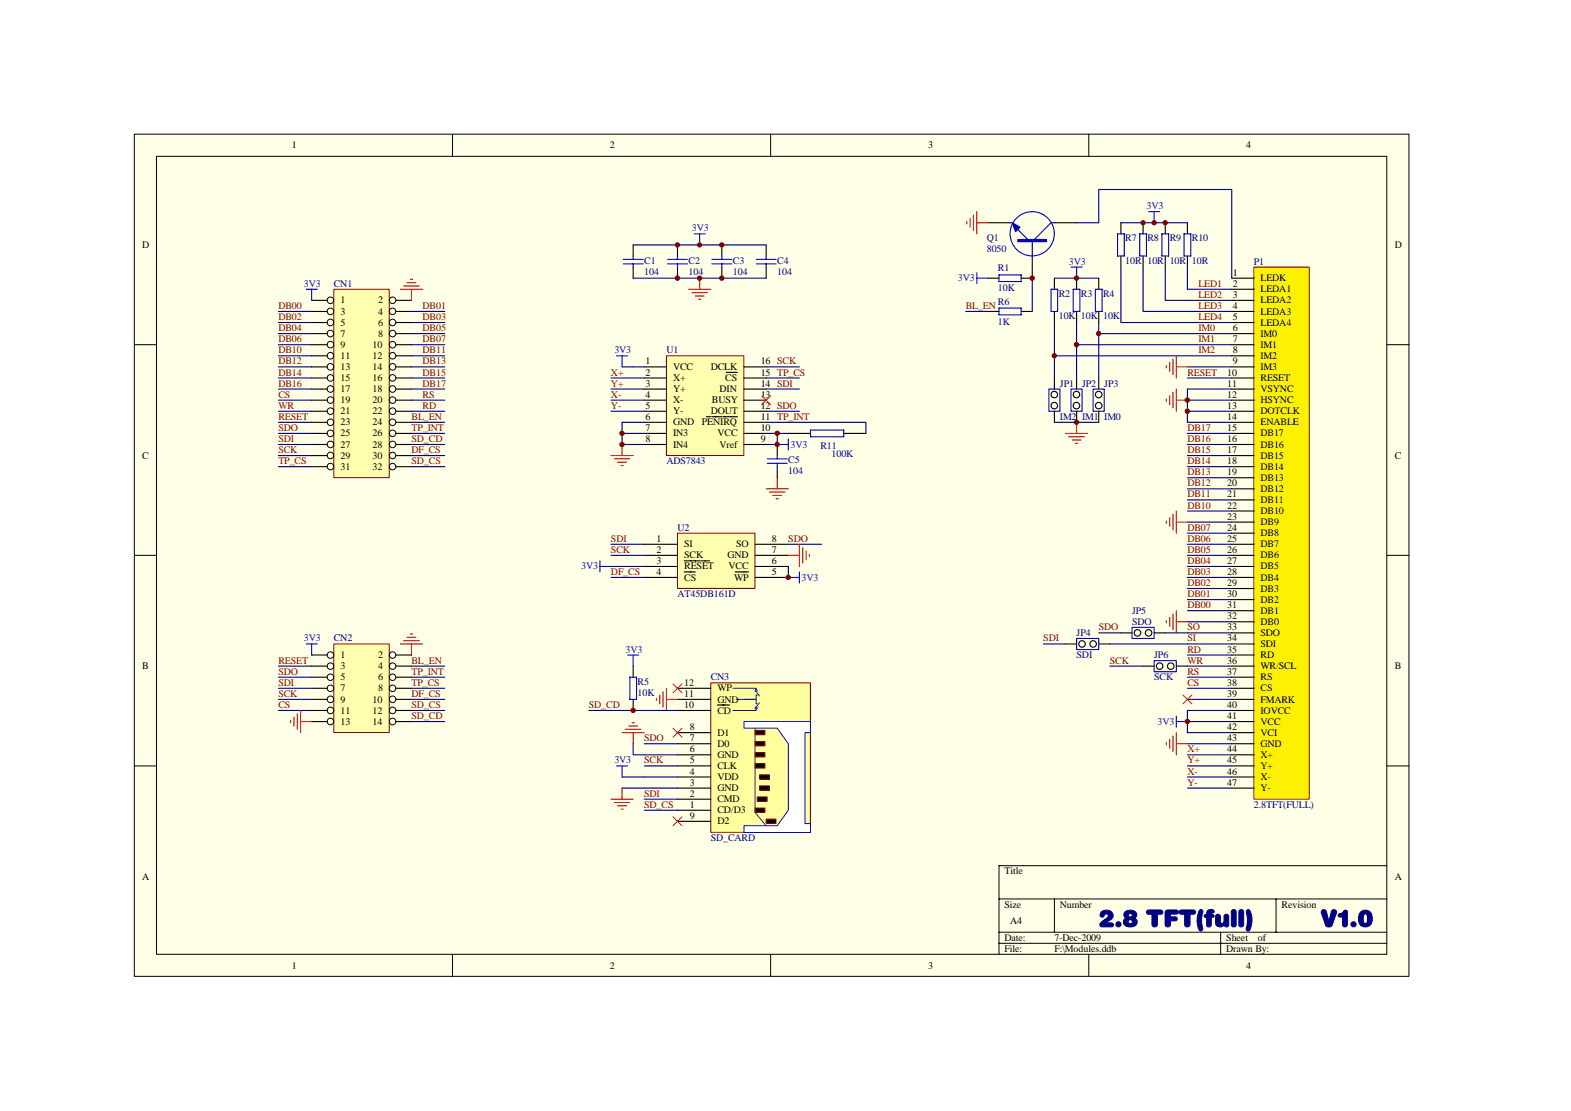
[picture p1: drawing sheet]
<svg xmlns="http://www.w3.org/2000/svg" width="297mm" height="210mm" viewBox="0 0 297 210" stroke-linecap="round" stroke-linejoin="round" font-family="sans-serif">
<path d="M25.4 25.4h241v159.1h-241z" fill="#ffffe8"/>
<g fill="none" stroke="#000" stroke-width=".19">
<path d="M25.4 25.4h241v159.1h-241zM29.6 29.5h232.6v150.9h-232.6zM85.6 25.4v4.1M145.7 25.4v4.1M205.9 25.4v4.1M25.4 65.2h4.2M262.2 65.2h4.2M25.4 105h4.2M262.2 105h4.2M25.4 144.8h4.2M262.2 144.8h4.2M188.9 169.9h73.3"/>
<path d="M188.9 176.2h73.3M188.9 178.3h73.3M199.4 169.9v6.3M230.8 176.2v4.2M241.3 169.9v6.3M262.2 163.6h-73.3v16.8M85.6 180.4v4.2M145.7 180.4v4.2M205.9 180.4v4.2"/>
</g>
<path d="M237.1 50.5h10.4v100.5h-10.4z" fill="#fdf101"/>
<path d="M237.1 50.5h10.4v100.5h-10.4z" fill="none" stroke="#800000" stroke-width=".19"/>
<g fill="none" stroke="#000" stroke-width=".21">
<path d="M232.9 52.6h4.2M232.9 54.7h4.2M232.9 56.8h4.2M232.9 58.9h4.2M232.9 61h4.2M232.9 63.1h4.2M232.9 65.2h4.2M232.9 67.2h4.2M232.9 69.3h4.2M232.9 71.4h4.2M232.9 73.5h4.2M232.9 75.6h4.2"/>
<path d="M232.9 77.7h4.2M232.9 79.8h4.2M232.9 81.9h4.2M232.9 84h4.2M232.9 86.1h4.2M232.9 88.2h4.2M232.9 90.3h4.2M232.9 92.4h4.2M232.9 94.5h4.2M232.9 96.6h4.2M232.9 98.7h4.2M232.9 100.8h4.2"/>
<path d="M232.9 102.9h4.2M232.9 105h4.2M232.9 107.1h4.2M232.9 109.1h4.2M232.9 111.2h4.2M232.9 113.3h4.2M232.9 115.4h4.2M232.9 117.5h4.2M232.9 119.6h4.2M232.9 121.7h4.2M232.9 123.8h4.2M232.9 125.9h4.2"/>
<path d="M232.9 128h4.2M232.9 130.1h4.2M232.9 132.2h4.2M232.9 134.3h4.2M232.9 136.4h4.2M232.9 138.5h4.2M232.9 140.6h4.2M232.9 142.7h4.2M232.9 144.8h4.2M232.9 146.9h4.2M232.9 148.9h4.2"/>
</g>
<path d="M126 67.3h14.6v18.8h-14.6z" fill="#ffffb0"/>
<path d="M126 67.2h14.6v18.9h-14.6z" fill="none" stroke="#800000" stroke-width=".19"/>
<g fill="none" stroke="#000" stroke-width=".21">
<path d="M121.8 69.3h4.2M121.8 71.4h4.2M121.8 73.5h4.2M121.8 75.6h4.2M121.8 77.7h4.2M121.8 79.8h4.2M133.6 78.8h.8M134.6 78.8h1.9M136.7 78.8h2.7M137.3 70.4h2.1M140.7 69.3h4.2M140.7 71.4h4.2"/>
<path d="M140.7 73.5h4.2M140.7 75.6h4.2M140.7 77.7h4.2M140.7 79.8h4.2M121.8 81.9h4.2M121.8 84h4.2M140.7 81.9h4.2M140.7 84h4.2M147 84v2.1M147 88.2v2.1M149.1 81.9h4.1M159.5 81.9h4.2"/>
</g>
<path d="M116.6 67.2h2.1M117.6 67.2v2.1M145.1 86.7h3.7M145.1 87.6h3.7M147 84h2.1M147 86.1v.6M147 87.6v.6M149.1 83v2M153.2 81.3h6.3v1.2h-6.3z" fill="none" stroke="#00f" stroke-width=".21"/>
<g fill="none" stroke="#000080" stroke-width=".21">
<path d="M115.5 71.4h6.3M115.5 73.5h6.3M115.5 75.6h6.3M115.5 77.7h6.3M117.6 69.3h4.2M117.6 79.8h4.2M144.9 79.8h18.8v2.1M144.9 69.3h6.2M144.9 71.4h6.2M144.9 73.5h6.2M144.9 77.7h6.2M144.9 81.9h4.2"/>
<path d="M147 81.9v2.1h-2.1"/>
</g>
<path d="M115.5 86.1h4.2M116.2 86.7h2.9M116.8 87.4h1.7M117.4 88h.4M117.6 84v2.1M144.9 92.4h4.2M145.5 93h2.9M146.1 93.6h1.7M146.7 94.3h.5M147 90.3v2.1" fill="none" stroke="#f00" stroke-width=".21"/>
<path d="M144 74.8l1.7 1.7M145.7 74.8l-1.7 1.7" fill="none" stroke="#f00" stroke-width=".19"/>
<path d="M128.1 100.8h14.6v10.4h-14.6z" fill="#ffffb0"/>
<path d="M128.1 100.8h14.6v10.4h-14.6z" fill="none" stroke="#800000" stroke-width=".19"/>
<path d="M121.8 102.9h6.3M121.8 105h6.3M121.8 107.1h6.3M121.8 109.1h6.3M129.4 106h2.9M129.4 108.1h2.1M132.5 106h1.7M139 108.1h2.5M142.8 102.9h6.3M142.8 105h6.3M142.8 107.1h6.3M142.8 109.1h6.3" fill="none" stroke="#000" stroke-width=".21"/>
<path d="M115.5 102.9h6.3M115.5 105h6.3M115.5 109.1h6.3M115.5 107.1h6.3M149.1 102.9h6.2M149.1 107.1v2" fill="none" stroke="#000080" stroke-width=".21"/>
<path d="M113.4 106v2.1M113.4 107.1h2.1M149.1 109.1h2M151.1 108.1v2.1" fill="none" stroke="#00f" stroke-width=".21"/>
<path d="M149.1 105h2M151.1 102.9v4.2M151.8 103.5v2.9M152.4 104.1v1.7M153 104.8v.4" fill="none" stroke="#f00" stroke-width=".21"/>
<path d="M63.1 54.7h10.5v35.6h-10.5z" fill="#ffffb0"/>
<path d="M63.1 54.7h10.5v35.6h-10.5z" fill="none" stroke="#800000" stroke-width=".19"/>
<g fill="none" stroke="#000" stroke-width=".19">
<circle cx="62.5" cy="56.8" r=".62"/>
<circle cx="62.5" cy="58.8" r=".62"/>
<circle cx="74.2" cy="56.8" r=".62"/>
<circle cx="74.2" cy="58.8" r=".62"/>
<circle cx="62.5" cy="69.3" r=".62"/>
<circle cx="62.5" cy="71.4" r=".62"/>
<circle cx="62.5" cy="75.6" r=".62"/>
<circle cx="62.5" cy="60.9" r=".62"/>
<circle cx="62.5" cy="73.5" r=".62"/>
<circle cx="62.5" cy="79.8" r=".62"/>
<circle cx="62.5" cy="63" r=".62"/>
<circle cx="62.5" cy="67.2" r=".62"/>
<circle cx="62.5" cy="77.7" r=".62"/>
<circle cx="62.5" cy="65.1" r=".62"/>
<circle cx="74.2" cy="69.3" r=".62"/>
<circle cx="74.2" cy="71.4" r=".62"/>
<circle cx="74.2" cy="73.5" r=".62"/>
<circle cx="74.2" cy="75.6" r=".62"/>
<circle cx="74.2" cy="60.9" r=".62"/>
<circle cx="74.2" cy="79.8" r=".62"/>
<circle cx="74.2" cy="65.1" r=".62"/>
<circle cx="74.2" cy="67.2" r=".62"/>
<circle cx="74.2" cy="77.7" r=".62"/>
<circle cx="74.2" cy="63" r=".62"/>
<circle cx="62.5" cy="81.9" r=".62"/>
<circle cx="62.5" cy="84" r=".62"/>
<circle cx="62.5" cy="86.1" r=".62"/>
<circle cx="62.5" cy="88.2" r=".62"/>
<circle cx="74.2" cy="81.9" r=".62"/>
<circle cx="74.2" cy="84" r=".62"/>
<circle cx="74.2" cy="88.2" r=".62"/>
<circle cx="74.2" cy="86.1" r=".62"/>
</g>
<g fill="none" stroke="#000" stroke-width=".21">
<path d="M58.9 56.8h3M58.9 58.9h3M74.9 56.8h2.9M74.9 58.9h2.9M186.8 58.9h2.1M186.8 52.6h2.1M193.1 58.9h2.1M193.1 52.6h2.1M199.4 52.6v2.1M199.4 58.9v2.1M203.6 52.6v2.1M203.6 58.9v2.1"/>
<path d="M207.7 52.6v2.1M207.7 58.9v2.1M211.9 42.1v2.1M211.9 48.4v2.1M216.1 42.1v2.1M216.1 48.4v2.1M220.3 42.1v2.1M220.3 48.4v2.1M224.5 42.1v2.1M224.5 48.4v2.1M58.9 61h3M58.9 63.1h3"/>
<path d="M58.9 65.2h3M58.9 67.2h3M58.9 69.3h3M58.9 71.4h3M58.9 73.5h3M58.9 75.6h3M58.9 77.7h3M58.9 79.8h3M74.9 61h2.9M74.9 63.1h2.9M74.9 65.2h2.9M74.9 67.2h2.9"/>
<path d="M74.9 69.3h2.9M74.9 71.4h2.9M74.9 73.5h2.9M74.9 75.6h2.9M74.9 77.7h2.9M74.9 79.8h2.9M199.4 71.4v2.1M199.4 77.7v2.1M203.6 71.4v2.1M203.6 77.7v2.1M207.7 71.4v2.1M207.7 77.7v2.1"/>
<path d="M58.9 81.9h3M58.9 84h3M58.9 86.1h3M58.9 88.2h3M74.9 81.9h2.9M74.9 84h2.9M74.9 86.1h2.9M74.9 88.2h2.9"/>
<circle cx="199.3" cy="74.6" r=".62"/>
<circle cx="199.3" cy="76.7" r=".62"/>
<circle cx="203.5" cy="76.7" r=".62"/>
<circle cx="203.5" cy="74.6" r=".62"/>
<circle cx="207.7" cy="74.6" r=".62"/>
<circle cx="207.7" cy="76.7" r=".62"/>
</g>
<g fill="none" stroke="#000080" stroke-width=".21">
<path d="M52.6 58.9h6.3M77.8 58.9h6.3M182.6 58.9h4.2M195.2 52.6v6.3M199.4 52.6h8.3M211.9 50.5v10.5h21M216.1 50.5v8.4h16.8M220.3 50.5v6.3h12.6M224.5 50.5v4.2h8.4M52.6 61h6.3M52.6 63.1h6.3M52.6 65.2h6.3"/>
<path d="M52.6 67.2h6.3M52.6 69.3h6.3M52.6 71.4h6.3M52.6 73.5h6.3M52.6 75.6h6.3M52.6 77.7h6.3M52.6 79.8h6.3M77.8 61h6.3M77.8 63.1h6.3M77.8 65.2h6.3M77.8 67.2h6.3M77.8 69.3h6.3"/>
<path d="M77.8 71.4h6.3M77.8 73.5h6.3M77.8 75.6h6.3M77.8 77.7h6.3M77.8 79.8h6.3M199.4 61v6.2h33.5M199.4 79.8h8.3M199.4 67.2v4.2M203.6 61v4.2h29.3M203.6 65.2v6.2M207.7 61v2.1h25.2M207.7 63.1v8.3"/>
<path d="M224.5 69.3h8.4M224.5 71.4h8.4M224.5 73.5h8.4M224.5 75.6h8.4M224.5 77.7h8.4M224.5 79.8h8.4M52.6 81.9h6.3M52.6 84h6.3M52.6 86.1h6.3M52.6 88.2h6.3M77.8 81.9h6.3M77.8 84h6.3"/>
<path d="M77.8 86.1h6.3M77.8 88.2h6.3M224.5 81.9h8.4M224.5 84h8.4M224.5 86.1h8.4M224.5 88.2h8.4M224.5 98.7h8.4M224.5 90.3h8.4M224.5 92.4h8.4M224.5 94.5h8.4M224.5 96.6h8.4M224.5 117.5h8.4"/>
<path d="M224.5 100.8h8.4M224.5 102.9h8.4M224.5 105h8.4M224.5 107.1h8.4M224.5 109.1h8.4M224.5 111.2h8.4M224.5 113.3h8.4M224.5 115.4h8.4M224.5 119.6h8.4M52.6 125.9h6.3M52.6 128h6.3M52.6 130.1h6.3"/>
<path d="M52.6 132.2h6.3M52.6 134.3h6.3M77.8 125.9h6.3M77.8 128h6.3M77.8 130.1h6.3M77.8 132.2h6.3M77.8 134.3h6.3M209.8 125.9h6.3M224.5 121.7h8.4M224.5 123.8h8.4M224.5 125.9h8.4M224.5 128h8.4"/>
<path d="M224.5 130.1h8.4M224.5 132.2h8.4M224.5 136.4h8.4M232.9 134.3h-8.4v4.2h8.4M224.5 140.6h8.4M224.5 142.7h8.4M224.5 144.8h8.4M224.5 146.9h8.4M224.5 148.9h8.4"/>
</g>
<g fill="none" stroke="#00f" stroke-width=".21">
<path d="M57.9 54.7h2.1M58.9 54.7v2.1M188.9 52h4.2v1.2h-4.2zM188.9 58.2h4.2v1.3h-4.2zM198.7 54.7h1.3v4.2h-1.3zM202.5 50.5h2.1M202.9 54.7h1.3v4.2h-1.3zM203.6 50.5v2.1M207.1 54.7h1.3v4.2h-1.3zM211.3 44.2h1.3v4.2h-1.3zM215.5 44.2h1.3v4.2h-1.3zM219.7 44.2h1.3v4.2h-1.3z"/>
<path d="M223.9 44.2h1.2v4.2h-1.2zM198.3 73.5h2.1v4.2h-2.1zM202.5 73.5h2.1v4.2h-2.1zM206.7 73.5h2.1v4.2h-2.1zM57.9 121.7h2.1M58.9 121.7v2.1M222.4 135.3v2.1M222.4 136.4h2.1"/>
</g>
<g fill="none" stroke="#f00" stroke-width=".21">
<path d="M75.7 54.7h4.2M76.3 54.1h3M77 53.4h1.6M77.6 52.8h.4M77.8 54.7v2.1M203.6 79.8v2.1M220.5 69.1v.5M221.2 68.5v1.7M221.8 67.9v2.9M222.4 67.2v4.2M222.4 69.3h2.1M201.5 81.9h4.2"/>
<path d="M202.1 82.5h2.9M202.7 83.2h1.7M203.3 83.8h.5M220.5 98.5v.4M221.2 97.8v1.7M221.8 97.2v2.9M222.4 96.6v4.2M222.4 98.7h2.1M77.6 119.8h.4M220.5 117.3v.4M221.2 116.7v1.7M221.8 116.1v2.9"/>
<path d="M222.4 115.4v4.2M222.4 117.5h2.1M54.9 136.2v.4M55.6 135.6v1.6M56.2 134.9v2.9M56.8 134.3v4.2M56.8 136.4h2.1M75.7 121.7h4.2M76.3 121.1h3M77 120.5h1.6M77.8 121.7v2.1M221.2 139.7v1.7"/>
<path d="M221.8 139.1v2.9M222.4 138.5v4.2M220.5 140.4v.4M222.4 140.6h2.1"/>
</g>
<path d="M223.7 131.4l1.7 1.6M225.4 131.4l-1.7 1.6" fill="none" stroke="#f00" stroke-width=".19"/>
<g fill="#800000" stroke="#800000" stroke-width=".19">
<circle cx="207.7" cy="63" r=".42"/>
<circle cx="203.5" cy="65.1" r=".42"/>
<circle cx="199.4" cy="67.2" r=".42"/>
<circle cx="224.5" cy="136.4" r=".42"/>
<circle cx="203.5" cy="52.6" r=".42"/>
</g>
<path d="M134.4 129.1h18.8v28.2h-18.8z" fill="#ffff9d"/>
<path d="M134.4 129.1h18.8v28.2h-18.8z" fill="none" stroke="#800000" stroke-width=".19"/>
<path d="M140.7 136.4h12.5v2.1h-1v17.2h1v1.6h-12.5v-1.2h6.3l2.1-3v-12.5l-2.1-3h-6.3z" fill-rule="evenodd" fill="#fff" stroke="#00f" stroke-width=".19"/>
<path d="M138.6 130.1h4.4v.2M140.7 132.2h2.3v.8h.2M142.8 137.6v16l2.1 2.5M143 134.1v.2h-4.4M143 130.7l.6 .9M143.2 131.4h-.2v.8h-3.8M143.6 132.8l-.6 .8" fill="none" stroke="#400080" stroke-width=".19"/>
<g fill="none" stroke="#000" stroke-width=".21">
<path d="M119.7 46.3v2.1M119.7 50.5v2.1M128.1 46.3v2.1M128.1 50.5v2.1M136.5 46.3v2.1M136.5 50.5v2.1M144.9 46.3v2.1M144.9 50.5v2.1M186.8 42.1h4.2M195.2 48.4v4.2M199.4 42.1h4.2M119.7 125.9v2.1"/>
<path d="M119.7 132.2v2.1M128.1 138.5h6.3M128.1 134.3h6.3M128.1 132.2h6.3M128.1 130.1h6.3M135.7 133.2h2.2M128.1 144.8h6.3M128.1 140.6h6.3M128.1 142.7h6.3M128.1 146.9h6.3M128.1 148.9h6.3M128.1 151h6.3"/>
<path d="M128.1 153.1h6.3M128.1 155.2h6.3"/>
</g>
<path d="M142.8 138.1h1.8v.8h-1.8zM142.8 152.7h1.8v.8h-1.8zM142.8 144.4h1.8v.8h-1.8zM142.8 142.3h1.8v.8h-1.8zM142.8 140.2h1.8v.8h-1.8zM143.2 150.6h1.9v.8h-1.9zM143.6 148.5h1.9v.9h-1.9zM143.6 146.5h1.9v.8h-1.9zM144.9 154.8h1.8v.8h-1.8z" fill="#000"/>
<path d="M142.8 138h1.8v.9h-1.8zM142.8 152.7h1.8v.8h-1.8zM142.8 144.3h1.8v.9h-1.8zM142.8 142.2h1.8v.9h-1.8zM142.8 140.1h1.8v.9h-1.8zM143.2 150.6h1.9v.8h-1.9zM143.6 148.5h1.9v.9h-1.9zM143.6 146.4h1.9v.9h-1.9zM144.9 154.8h1.8v.8h-1.8z" fill="none" stroke="#800000" stroke-width=".19"/>
<g fill="none" stroke="#00f" stroke-width=".19">
<circle cx="143" cy="130.5" r=".2"/>
<circle cx="143" cy="133.8" r=".2"/>
</g>
<g fill="none" stroke="#000080" stroke-width=".21">
<path d="M119.7 46.3h25.2M119.7 52.6h25.2M203.6 42.1h4.1v-6.3h25.2v16.8M211.9 42.1h12.6M117.6 79.8v2.1h4.2M224.5 73.5v6.3M117.6 81.9v2.1h4.2M77.8 136.4h6.3M111.3 134.3h16.8M117.6 146.9h10.5M117.6 148.9h10.5M119.7 140.6v2.1h8.4"/>
<path d="M121.8 140.6h6.3M121.8 144.8h6.3M121.8 151h6.3M121.8 153.1h6.3"/>
</g>
<g fill="none" stroke="#f00" stroke-width=".21">
<path d="M130.2 54.7h4.2M130.8 55.3h2.9M131.5 55.9h1.6M132.1 56.6h.4M132.3 52.6v2.1M182.8 41.9v.4M183.4 41.3v1.6M184.1 40.6v3M184.7 40v4.2M184.7 42.1h2.1M220.5 75.4v.4M221.2 74.8v1.7"/>
<path d="M221.8 74.2v2.9M222.4 73.5v4.2M222.4 75.6h2.1M117.6 138.5h4.2M118.3 137.8h2.9M118.9 137.2h1.7M119.5 136.6h.4M119.7 138.5v2.1M124.1 132v.4M124.8 131.4v1.6M125.4 130.7v2.9M126 130.1v4.2"/>
<path d="M126 132.2h2.1M115.5 151h4.2M116.2 151.7h2.9M116.8 152.3h1.7M117.4 152.9h.4M117.6 148.9v2.1"/>
</g>
<g fill="#800000" stroke="#800000" stroke-width=".19">
<circle cx="220.3" cy="42.1" r=".41"/>
<circle cx="216.1" cy="42.1" r=".41"/>
<circle cx="218.2" cy="42.1" r=".41"/>
<circle cx="117.6" cy="84" r=".42"/>
<circle cx="146.9" cy="84" r=".42"/>
<circle cx="146.9" cy="81.9" r=".42"/>
<circle cx="117.6" cy="81.9" r=".42"/>
<circle cx="132.3" cy="46.3" r=".41"/>
<circle cx="132.3" cy="52.6" r=".42"/>
<circle cx="128.1" cy="46.3" r=".41"/>
<circle cx="128.1" cy="52.6" r=".42"/>
<circle cx="136.5" cy="46.3" r=".41"/>
<circle cx="136.5" cy="52.6" r=".42"/>
<circle cx="149" cy="109.1" r=".41"/>
<circle cx="195.2" cy="52.6" r=".42"/>
<circle cx="203.5" cy="79.8" r=".42"/>
<circle cx="119.7" cy="134.3" r=".42"/>
<circle cx="224.5" cy="77.7" r=".42"/>
<circle cx="224.5" cy="75.6" r=".42"/>
</g>
<g fill="none" stroke="#00f" stroke-width=".21">
<path d="M117.8 49.9h3.8M117.8 49h3.8M119.7 48.4v.6M119.7 49.9v.6M126.2 49.9h3.8M126.2 49h3.8M128.1 48.4v.6M128.1 49.9v.6M131.3 44.2h2M132.3 44.2v2.1M134.6 49.9h3.8M134.6 49h3.8"/>
<path d="M136.5 48.4v.6M136.5 49.9v.6M143 49.9h3.7M143 49h3.7M144.9 48.4v.6M144.9 49.9v.6M184.7 51.5v2.1M184.7 52.6h2.1M191 42.1h.4M192.4 43.4l1.9 1.9M195.2 45.3v3.1M199.4 42.1h-.7l-3.1 3.2"/>
<path d="M217.2 40h2.1M218.2 40v2.1M118.7 123.8h2.1M119.1 128h1.3v4.2h-1.3zM119.7 123.8v2.1M116.6 144.8h2.1M117.6 144.8v2.1"/>
<circle cx="195.2" cy="44.2" r="4.2"/>
</g>
<g fill="#00f" stroke="#00f" stroke-width=".21">
<path d="M191.4 42.1l1.5 .8-.9 .9z"/>
<path d="M192.4 45.3h5.5v.4h-5.5z" fill-rule="evenodd"/>
</g>
<path d="M127.3 137.6l1.6 1.7M127.3 129.3l1.6 1.6M128.9 137.6l-1.6 1.7M128.9 129.3l-1.6 1.6M127.3 154.4l1.6 1.7M128.9 154.4l-1.6 1.7" fill="none" stroke="#f00" stroke-width=".19"/>
<path d="M63.1 121.7h10.5v16.8h-10.5z" fill="#ffffb0"/>
<path d="M63.1 121.7h10.5v16.8h-10.5z" fill="none" stroke="#800000" stroke-width=".19"/>
<g fill="none" stroke="#000" stroke-width=".19">
<circle cx="62.5" cy="132.2" r=".62"/>
<circle cx="62.5" cy="134.3" r=".62"/>
<circle cx="62.5" cy="136.4" r=".62"/>
<circle cx="62.5" cy="130.1" r=".62"/>
<circle cx="62.5" cy="128" r=".62"/>
<circle cx="62.5" cy="123.8" r=".62"/>
<circle cx="62.5" cy="125.9" r=".62"/>
<circle cx="74.2" cy="132.2" r=".62"/>
<circle cx="74.2" cy="136.4" r=".62"/>
<circle cx="74.2" cy="134.3" r=".62"/>
<circle cx="74.2" cy="130.1" r=".62"/>
<circle cx="74.2" cy="128" r=".62"/>
<circle cx="74.2" cy="123.8" r=".62"/>
<circle cx="74.2" cy="125.9" r=".62"/>
</g>
<g fill="none" stroke="#000" stroke-width=".21">
<path d="M58.9 123.8h3M58.9 125.9h3M58.9 128h3M58.9 130.1h3M58.9 132.2h3M58.9 134.3h3M58.9 136.4h3M74.9 123.8h2.9M74.9 125.9h2.9M74.9 128h2.9M74.9 130.1h2.9M74.9 132.2h2.9"/>
<path d="M74.9 134.3h2.9M74.9 136.4h2.9"/>
</g>
<g fill="#ffffe8" stroke="#000" stroke-width=".21">
<circle cx="219.3" cy="125.9" r=".62"/>
<circle cx="221.4" cy="125.9" r=".62"/>
</g>
<path d="M218.2 124.9h4.2v2.1h-4.2z" fill="none" stroke="#00f" stroke-width=".21"/>
<path d="M216.1 125.9h2.1M222.4 125.9h2.1" fill="none" stroke="#000" stroke-width=".21"/>
<g fill="#ffffe8" stroke="#000" stroke-width=".21">
<circle cx="204.6" cy="121.7" r=".62"/>
<circle cx="206.7" cy="121.7" r=".62"/>
</g>
<path d="M203.6 120.7h4.1v2.1h-4.1z" fill="none" stroke="#00f" stroke-width=".21"/>
<path d="M201.5 121.7h2.1M207.7 121.7h2.1" fill="none" stroke="#000" stroke-width=".21"/>
<g fill="#ffffe8" stroke="#000" stroke-width=".21">
<circle cx="215.1" cy="119.6" r=".62"/>
<circle cx="217.2" cy="119.6" r=".62"/>
</g>
<path d="M214 118.6h4.2v2.1h-4.2z" fill="none" stroke="#00f" stroke-width=".21"/>
<path d="M211.9 119.6h2.1M218.2 119.6h2.1" fill="none" stroke="#000" stroke-width=".21"/>
<path d="M207.7 119.6h4.2M220.3 119.6h4.2M197.3 121.7h4.2M209.8 121.7h14.7" fill="none" stroke="#000080" stroke-width=".21"/>
<g font-size="4.4" fill="#000080">
<text x="207.7" y="175.2">2.8 TFT(full)</text>
<text x="249.7" y="175.2">V1.0</text>
</g>
<g font-size="1.9">
<text x="55.2" y="28">1</text>
<text x="115.3" y="28">2</text>
<text x="175.5" y="28">3</text>
<text x="235.6" y="28">4</text>
<text x="26.9" y="46.9">D</text>
<text x="263.7" y="46.9">D</text>
<text x="233.1" y="52.1">1</text>
<text x="238.3" y="53.2">LEDK</text>
<text x="64.4" y="57.4">1</text>
<text x="64.4" y="59.5">3</text>
<text x="71.5" y="57.4">2</text>
<text x="71.5" y="59.5">4</text>
<text x="233.1" y="54.2">2</text>
<text x="233.1" y="56.3">3</text>
<text x="233.1" y="58.4">4</text>
<text x="238.3" y="55.3">LEDA1</text>
<text x="238.3" y="57.4">LEDA2</text>
<text x="238.3" y="59.5">LEDA3</text>
<text x="64.4" y="61.6">5</text>
<text x="64.4" y="63.6">7</text>
<text x="64.4" y="65.7">9</text>
<text x="70.5" y="65.7">10</text>
<text x="71.5" y="61.6">6</text>
<text x="71.5" y="63.6">8</text>
<text x="233.1" y="60.5">5</text>
<text x="233.1" y="62.6">6</text>
<text x="233.1" y="64.7">7</text>
<text x="238.3" y="61.6">LEDA4</text>
<text x="238.3" y="63.6">IM0</text>
<text x="238.3" y="65.7">IM1</text>
<text x="64.4" y="67.8">11</text>
<text x="64.4" y="69.9">13</text>
<text x="70.5" y="67.8">12</text>
<text x="70.5" y="69.9">14</text>
<text x="122" y="68.9">1</text>
<text x="122" y="71">2</text>
<text x="127.3" y="69.9">VCC</text>
<text x="134.4" y="69.9">DCLK</text>
<text x="143.8" y="68.9">16 SCK</text>
<text x="143.8" y="71">15 TP_CS</text>
<text x="232" y="71">10</text>
<text x="233.1" y="66.8">8</text>
<text x="233.1" y="68.9">9</text>
<text x="238.3" y="67.8">IM2</text>
<text x="238.3" y="69.9">IM3</text>
<text x="64.4" y="72">15</text>
<text x="64.4" y="74.1">17</text>
<text x="64.4" y="76.2">19</text>
<text x="70.5" y="72">16</text>
<text x="70.5" y="74.1">18</text>
<text x="70.5" y="76.2">20</text>
<text x="122" y="73.1">3</text>
<text x="122" y="75.2">4</text>
<text x="122" y="77.3">5</text>
<text x="127.3" y="72">X+</text>
<text x="127.3" y="74.1">Y+</text>
<text x="127.3" y="76.2">X-</text>
<text x="134.6" y="76.2">BUSY</text>
<text x="136.1" y="74.1">DIN</text>
<text x="137.1" y="72">CS</text>
<text x="143.8" y="77.3">12 SDO</text>
<text x="143.8" y="75.2">13</text>
<text x="143.8" y="73.1">14 SDI</text>
<text x="232" y="73.1">11</text>
<text x="232" y="75.2">12</text>
<text x="232" y="77.3">13</text>
<text x="238.3" y="72">RESET</text>
<text x="238.3" y="74.1">VSYNC</text>
<text x="238.3" y="76.2">HSYNC</text>
<text x="64.4" y="78.3">21</text>
<text x="64.4" y="80.4">23</text>
<text x="64.4" y="82.5">25</text>
<text x="70.5" y="78.3">22</text>
<text x="70.5" y="80.4">24</text>
<text x="70.5" y="82.5">26</text>
<text x="122" y="79.4">6</text>
<text x="122" y="81.4">7</text>
<text x="122" y="83.5">8</text>
<text x="127.3" y="78.3">Y-</text>
<text x="127.3" y="80.4">GND</text>
<text x="127.3" y="82.5">IN3</text>
<text x="132.7" y="80.4">PENIRQ</text>
<text x="134.4" y="78.3">DOUT</text>
<text x="135.7" y="82.5">VCC</text>
<text x="143.8" y="81.4">10</text>
<text x="143.8" y="83.5">9</text>
<text x="143.8" y="79.4">11 TP_INT</text>
<text x="232" y="79.4">14</text>
<text x="232" y="81.4">15</text>
<text x="232" y="83.5">16</text>
<text x="238.3" y="78.3">DOTCLK</text>
<text x="238.3" y="80.4">ENABLE</text>
<text x="238.3" y="82.5">DB17</text>
<text x="26.9" y="86.7">C</text>
<text x="64.4" y="84.6">27</text>
<text x="64.4" y="86.7">29</text>
<text x="64.4" y="88.8">31</text>
<text x="70.5" y="84.6">28</text>
<text x="70.5" y="86.7">30</text>
<text x="70.5" y="88.8">32</text>
<text x="127.3" y="84.6">IN4</text>
<text x="136.1" y="84.6">Vref</text>
<text x="232" y="85.6">17</text>
<text x="232" y="87.7">18</text>
<text x="232" y="89.8">19</text>
<text x="238.3" y="84.6">DB16</text>
<text x="238.3" y="86.7">DB15</text>
<text x="238.3" y="88.8">DB14</text>
<text x="263.7" y="86.7">C</text>
<text x="232" y="91.9">20</text>
<text x="232" y="94">21</text>
<text x="238.3" y="90.9">DB13</text>
<text x="238.3" y="93">DB12</text>
<text x="238.3" y="95.1">DB11</text>
<text x="232" y="96.1">22</text>
<text x="232" y="98.2">23</text>
<text x="232" y="100.3">24</text>
<text x="238.3" y="97.2">DB10</text>
<text x="238.3" y="99.3">DB9</text>
<text x="238.3" y="101.3">DB8</text>
<text x="124.1" y="102.4">1</text>
<text x="124.1" y="104.5">2</text>
<text x="124.1" y="106.6">3</text>
<text x="129.4" y="103.4">SI</text>
<text x="129.4" y="105.5">SCK</text>
<text x="129.4" y="107.6">RESET</text>
<text x="137.5" y="105.5">GND</text>
<text x="137.7" y="107.6">VCC</text>
<text x="139.2" y="103.4">SO</text>
<text x="145.9" y="102.4">8</text>
<text x="145.9" y="106.6">6</text>
<text x="145.9" y="104.5">7</text>
<text x="232" y="102.4">25</text>
<text x="232" y="104.5">26</text>
<text x="232" y="106.6">27</text>
<text x="238.3" y="103.4">DB7</text>
<text x="238.3" y="105.5">DB6</text>
<text x="238.3" y="107.6">DB5</text>
<text x="124.1" y="108.7">4</text>
<text x="129.4" y="109.7">CS</text>
<text x="138.8" y="109.7">WP</text>
<text x="145.9" y="108.7">5</text>
<text x="232" y="108.7">28</text>
<text x="232" y="110.8">29</text>
<text x="232" y="112.9">30</text>
<text x="238.3" y="109.7">DB4</text>
<text x="238.3" y="111.8">DB3</text>
<text x="238.3" y="113.9">DB2</text>
<text x="232" y="115">31</text>
<text x="232" y="117.1">32</text>
<text x="232" y="119.1">33</text>
<text x="238.3" y="116">DB1</text>
<text x="238.3" y="118.1">DB0</text>
<text x="64.4" y="124.4">1</text>
<text x="71.5" y="124.4">2</text>
<text x="232" y="121.2">34</text>
<text x="232" y="123.3">35</text>
<text x="232" y="125.4">36</text>
<text x="238.3" y="120.2">SDO</text>
<text x="238.3" y="122.3">SDI</text>
<text x="238.3" y="124.4">RD</text>
<text x="26.9" y="126.5">B</text>
<text x="64.4" y="126.5">3</text>
<text x="64.4" y="128.6">5</text>
<text x="64.4" y="130.7">7</text>
<text x="71.5" y="126.5">4</text>
<text x="71.5" y="128.6">6</text>
<text x="71.5" y="130.7">8</text>
<text x="129.4" y="131.7">11</text>
<text x="129.4" y="129.6">12</text>
<text x="135.7" y="130.7">WP</text>
<text x="232" y="127.5">37</text>
<text x="232" y="129.6">38</text>
<text x="232" y="131.7">39</text>
<text x="238.3" y="126.5">WR/SCL</text>
<text x="238.3" y="128.6">RS</text>
<text x="238.3" y="130.7">CS</text>
<text x="263.7" y="126.5">B</text>
<text x="64.4" y="132.8">9</text>
<text x="64.4" y="134.9">11</text>
<text x="64.4" y="137">13</text>
<text x="70.5" y="132.8">10</text>
<text x="70.5" y="134.9">12</text>
<text x="70.5" y="137">14</text>
<text x="129.4" y="133.8">10</text>
<text x="135.7" y="134.9">CD</text>
<text x="135.7" y="132.8">GND</text>
<text x="232" y="133.8">40</text>
<text x="232" y="135.9">41</text>
<text x="238.3" y="132.8">FMARK</text>
<text x="238.3" y="134.9">IOVCC</text>
<text x="238.3" y="137">VCC</text>
<text x="130.4" y="138">8</text>
<text x="130.4" y="140.1">7</text>
<text x="130.4" y="142.2">6</text>
<text x="135.7" y="139.1">D1</text>
<text x="135.7" y="141.2">D0</text>
<text x="135.7" y="143.3">GND</text>
<text x="232" y="138">42</text>
<text x="232" y="140.1">43</text>
<text x="232" y="142.2">44</text>
<text x="238.3" y="139.1">VCI</text>
<text x="238.3" y="141.2">GND</text>
<text x="238.3" y="143.3">X+</text>
<text x="130.4" y="144.3">5</text>
<text x="130.4" y="146.4">4</text>
<text x="130.4" y="148.5">3</text>
<text x="135.7" y="145.4">CLK</text>
<text x="135.7" y="147.4">VDD</text>
<text x="135.7" y="149.5">GND</text>
<text x="232" y="144.3">45</text>
<text x="232" y="146.4">46</text>
<text x="232" y="148.5">47</text>
<text x="238.3" y="145.4">Y+</text>
<text x="238.3" y="147.4">X-</text>
<text x="238.3" y="149.5">Y-</text>
<text x="130.4" y="150.6">2</text>
<text x="130.4" y="152.7">1</text>
<text x="130.4" y="154.8">9</text>
<text x="135.7" y="151.6">CMD</text>
<text x="135.7" y="153.7">CD/D3</text>
<text x="135.7" y="155.8">D2</text>
<text x="26.9" y="166.3">A</text>
<text x="189.9" y="165.2">Title</text>
<text x="263.7" y="166.3">A</text>
<text x="189.9" y="171.5">Size</text>
<text x="200.4" y="171.5">Number</text>
<text x="242.3" y="171.5">Revision</text>
<text x="189.9" y="177.8">Date:</text>
<text x="189.9" y="179.9">File:</text>
<text x="191" y="174.7">A4</text>
<text x="199.4" y="179.9">F:\Modules.ddb</text>
<text x="199.4" y="177.8">7-Dec-2009</text>
<text x="231.9" y="179.9">Drawn By:</text>
<text x="231.9" y="177.8">Sheet</text>
<text x="237.8" y="177.8">of</text>
<text x="55.2" y="183">1</text>
<text x="115.3" y="183">2</text>
<text x="175.5" y="183">3</text>
<text x="235.6" y="183">4</text>
</g>
<g font-size="1.9" fill="#00f">
<text x="216.8" y="39.5">3V3</text>
<text x="130.8" y="43.7">3V3</text>
<text x="181.1" y="53.2">3V3</text>
<text x="202.1" y="50">3V3</text>
<text x="57.5" y="54.2">3V3</text>
<text x="116.2" y="66.8">3V3</text>
<text x="149.5" y="84.6">3V3</text>
<text x="109.9" y="107.6">3V3</text>
<text x="151.6" y="109.7">3V3</text>
<text x="57.5" y="121.2">3V3</text>
<text x="118.3" y="123.3">3V3</text>
<text x="218.9" y="137">3V3</text>
<text x="116.2" y="144.3">3V3</text>
</g>
<g font-size="1.9" fill="#000080">
<text x="186.6" y="45.6">Q1</text>
<text x="186.6" y="47.7">8050</text>
<text x="212.8" y="45.6">R7</text>
<text x="217" y="45.6">R8</text>
<text x="221.2" y="45.6">R9</text>
<text x="225.4" y="45.6">R10</text>
<text x="121.8" y="49.8">C1</text>
<text x="121.8" y="51.9">104</text>
<text x="130.2" y="49.8">C2</text>
<text x="130.2" y="51.9">104</text>
<text x="138.6" y="49.8">C3</text>
<text x="138.6" y="51.9">104</text>
<text x="147" y="49.8">C4</text>
<text x="147" y="51.9">104</text>
<text x="188.7" y="51.3">R1</text>
<text x="212.8" y="49.8">10R</text>
<text x="217" y="49.8">10R</text>
<text x="221.2" y="49.8">10R</text>
<text x="225.4" y="49.8">10R</text>
<text x="237.1" y="50">P1</text>
<text x="63.1" y="54.2">CN1</text>
<text x="188.7" y="55.1">10K</text>
<text x="188.7" y="57.6">R6</text>
<text x="200.2" y="56.1">R2</text>
<text x="204.4" y="56.1">R3</text>
<text x="208.6" y="56.1">R4</text>
<text x="188.7" y="61.3">1K</text>
<text x="200.2" y="60.3">10K</text>
<text x="204.4" y="60.3">10K</text>
<text x="208.6" y="60.3">10K</text>
<text x="126" y="66.8">U1</text>
<text x="200.4" y="73.1">JP1</text>
<text x="204.6" y="73.1">JP2</text>
<text x="208.8" y="73.1">JP3</text>
<text x="200.4" y="79.4">IM2</text>
<text x="204.6" y="79.4">IM1</text>
<text x="208.8" y="79.4">IM0</text>
<text x="126" y="87.7">ADS7843</text>
<text x="149.1" y="87.5">C5</text>
<text x="149.1" y="89.6">104</text>
<text x="155.1" y="84.8">R11</text>
<text x="157.2" y="86.5">100K</text>
<text x="128.1" y="100.3">U2</text>
<text x="128.1" y="112.9">AT45DB161D</text>
<text x="214" y="116">JP5</text>
<text x="214" y="118.1">SDO</text>
<text x="63.1" y="121.2">CN2</text>
<text x="203.6" y="120.2">JP4</text>
<text x="203.6" y="124.4">SDI</text>
<text x="218.2" y="124.4">JP6</text>
<text x="120.6" y="129.4">R5</text>
<text x="120.6" y="131.5">10K</text>
<text x="134.4" y="128.6">CN3</text>
<text x="218.2" y="128.6">SCK</text>
<text x="237.1" y="152.7">2.8TFT(FULL)</text>
<text x="134.4" y="159">SD_CARD</text>
</g>
<g font-size="1.9" fill="#800000">
<text x="52.6" y="58.4">DB00</text>
<text x="79.9" y="58.4">DB01</text>
<text x="182.6" y="58.4">BL_EN</text>
<text x="226.6" y="54.2">LED1</text>
<text x="226.6" y="56.3">LED2</text>
<text x="226.6" y="58.4">LED3</text>
<text x="52.6" y="60.5">DB02</text>
<text x="52.6" y="62.6">DB04</text>
<text x="52.6" y="64.7">DB06</text>
<text x="79.9" y="60.5">DB03</text>
<text x="79.9" y="62.6">DB05</text>
<text x="79.9" y="64.7">DB07</text>
<text x="226.6" y="60.5">LED4</text>
<text x="226.6" y="62.6">IM0</text>
<text x="226.6" y="64.7">IM1</text>
<text x="52.6" y="66.8">DB10</text>
<text x="52.6" y="68.9">DB12</text>
<text x="52.6" y="71">DB14</text>
<text x="79.9" y="66.8">DB11</text>
<text x="79.9" y="68.9">DB13</text>
<text x="79.9" y="71">DB15</text>
<text x="115.5" y="71">X+</text>
<text x="224.5" y="71">RESET</text>
<text x="226.6" y="66.8">IM2</text>
<text x="52.6" y="73.1">DB16</text>
<text x="52.6" y="75.2">CS</text>
<text x="52.6" y="77.3">WR</text>
<text x="79.9" y="73.1">DB17</text>
<text x="79.9" y="75.2">RS</text>
<text x="79.9" y="77.3">RD</text>
<text x="115.5" y="73.1">Y+</text>
<text x="115.5" y="75.2">X-</text>
<text x="115.5" y="77.3">Y-</text>
<text x="52.6" y="79.4">RESET</text>
<text x="52.6" y="81.4">SDO</text>
<text x="52.6" y="83.5">SDI</text>
<text x="77.8" y="81.4">TP_INT</text>
<text x="77.8" y="83.5">SD_CD</text>
<text x="77.8" y="79.4">BL_EN</text>
<text x="224.5" y="83.5">DB16</text>
<text x="224.5" y="81.4">DB17</text>
<text x="52.6" y="85.6">SCK</text>
<text x="52.6" y="87.7">TP_CS</text>
<text x="77.8" y="85.6">DF_CS</text>
<text x="77.8" y="87.7">SD_CS</text>
<text x="224.5" y="89.8">DB13</text>
<text x="224.5" y="87.7">DB14</text>
<text x="224.5" y="85.6">DB15</text>
<text x="224.5" y="94">DB11</text>
<text x="224.5" y="91.9">DB12</text>
<text x="224.5" y="100.3">DB07</text>
<text x="224.5" y="96.1">DB10</text>
<text x="115.5" y="102.4">SDI</text>
<text x="115.5" y="104.5">SCK</text>
<text x="149.1" y="102.4">SDO</text>
<text x="224.5" y="106.6">DB04</text>
<text x="224.5" y="104.5">DB05</text>
<text x="224.5" y="102.4">DB06</text>
<text x="115.5" y="108.7">DF_CS</text>
<text x="224.5" y="112.9">DB01</text>
<text x="224.5" y="110.8">DB02</text>
<text x="224.5" y="108.7">DB03</text>
<text x="207.7" y="119.1">SDO</text>
<text x="224.5" y="115">DB00</text>
<text x="224.5" y="119.1">SO</text>
<text x="52.6" y="125.4">RESET</text>
<text x="77.8" y="125.4">BL_EN</text>
<text x="197.3" y="121.2">SDI</text>
<text x="209.8" y="125.4">SCK</text>
<text x="224.5" y="123.3">RD</text>
<text x="224.5" y="125.4">WR</text>
<text x="224.5" y="121.2">SI</text>
<text x="52.6" y="127.5">SDO</text>
<text x="52.6" y="129.6">SDI</text>
<text x="52.6" y="131.7">SCK</text>
<text x="77.8" y="129.6">TP_CS</text>
<text x="77.8" y="127.5">TP_INT</text>
<text x="77.8" y="131.7">DF_CS</text>
<text x="224.5" y="127.5">RS</text>
<text x="224.5" y="129.6">CS</text>
<text x="52.6" y="133.8">CS</text>
<text x="77.8" y="133.8">SD_CS</text>
<text x="77.8" y="135.9">SD_CD</text>
<text x="111.3" y="133.8">SD_CD</text>
<text x="121.8" y="140.1">SDO</text>
<text x="224.5" y="142.2">X+</text>
<text x="121.8" y="144.3">SCK</text>
<text x="224.5" y="144.3">Y+</text>
<text x="224.5" y="146.4">X-</text>
<text x="224.5" y="148.5">Y-</text>
<text x="121.8" y="150.6">SDI</text>
<text x="121.8" y="152.7">SD_CS</text>
</g>
</svg>
